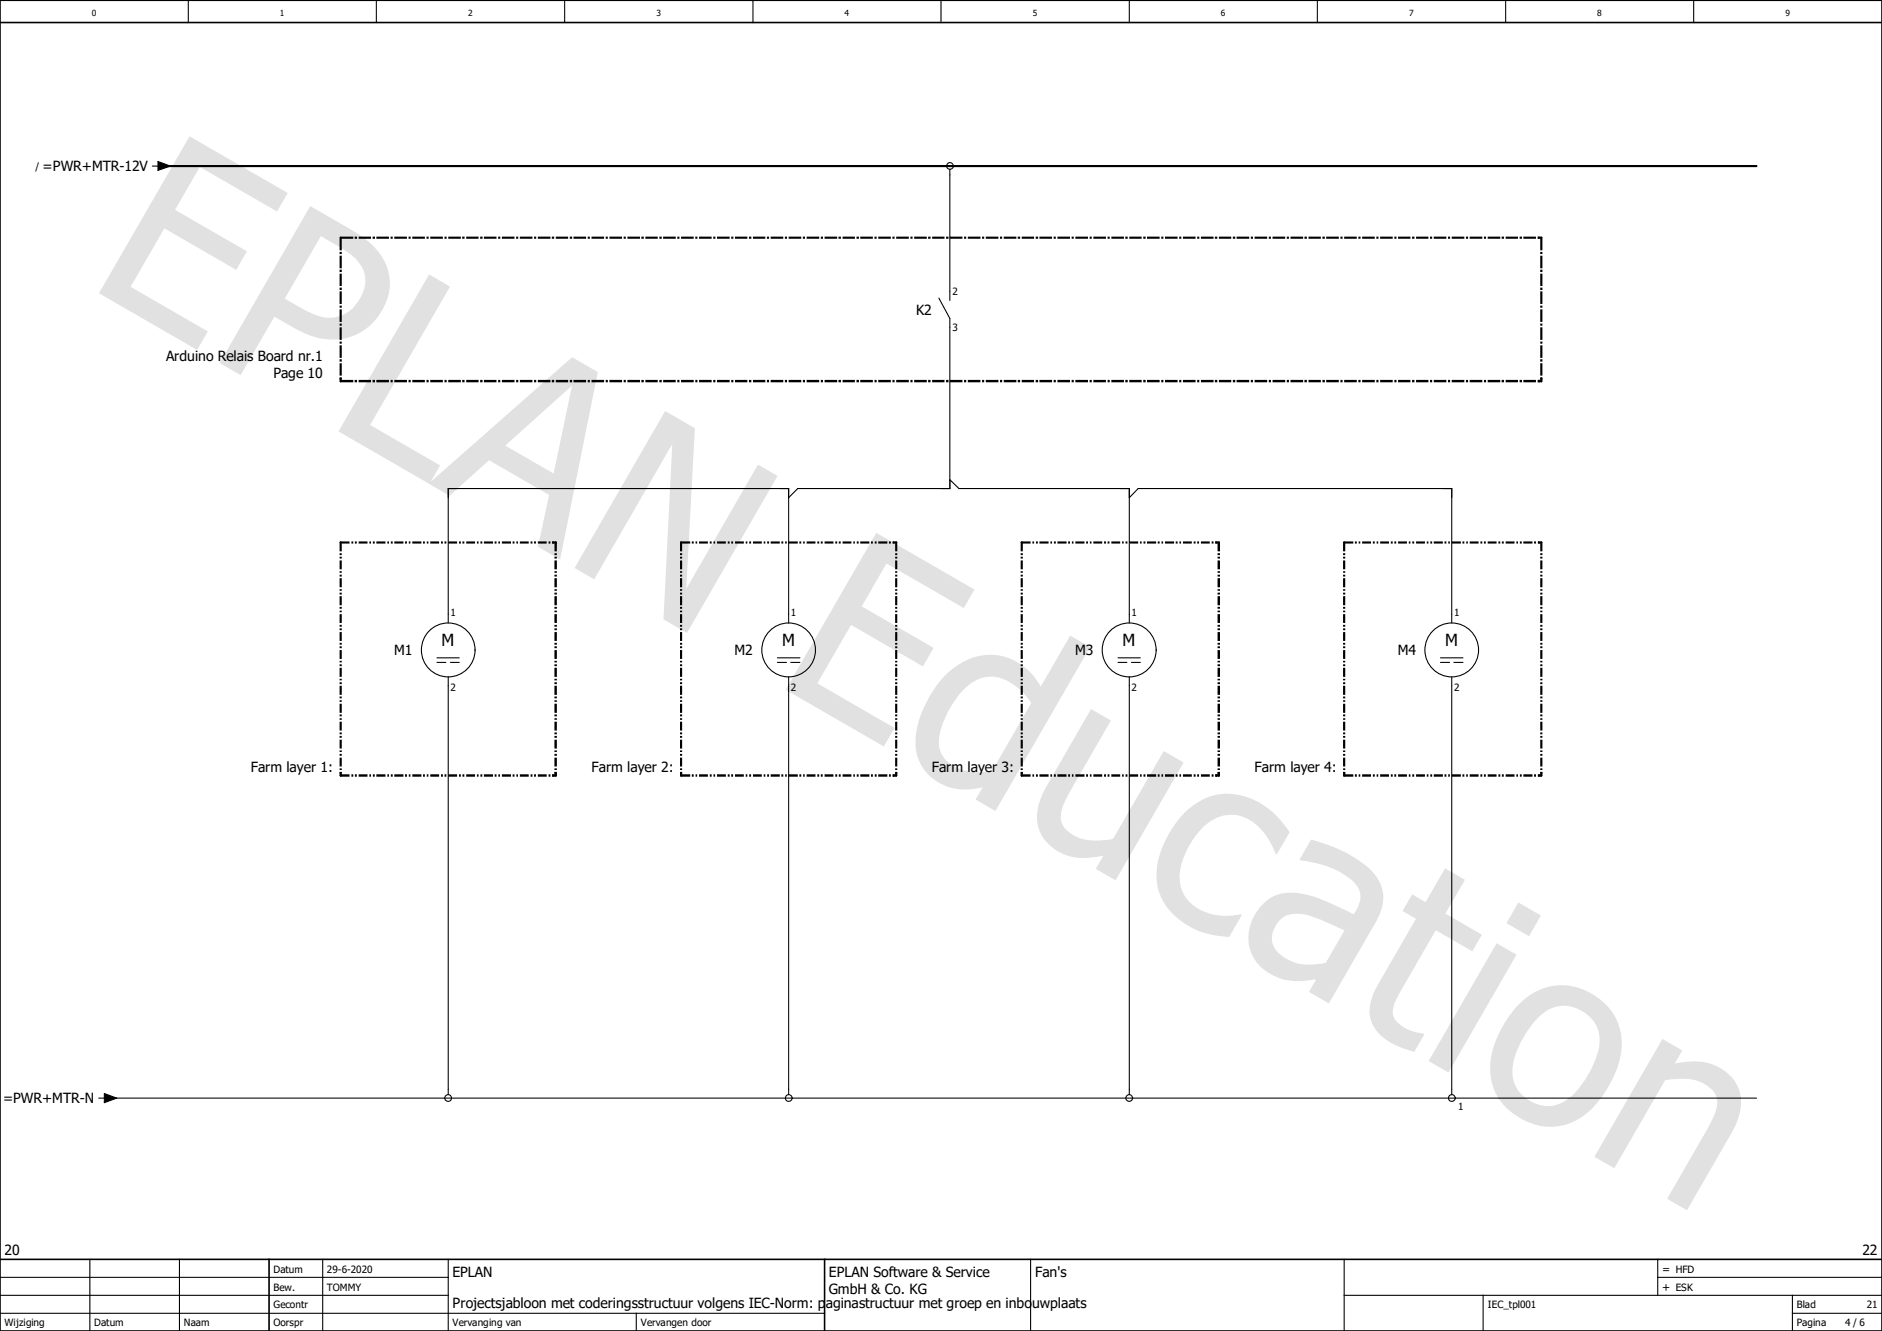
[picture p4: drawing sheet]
<svg xmlns="http://www.w3.org/2000/svg" width="297mm" height="210mm" viewBox="0 0 297 210" stroke-linecap="round" stroke-linejoin="round" font-family="sans-serif">
<path d="M210.1 -.1l-210.1 210.2M0 160.4l70.2 49.6M0 210v.1" fill="none" stroke="#fff" stroke-width=".16"/>
<g fill="none" stroke="#000" stroke-width=".17">
<path d="M29.7 0v3.6M59.4 0v3.6M89.1 0v3.6M118.8 0v3.6M148.5 0v3.6M178.2 0v3.6M207.9 0v3.6M237.6 0v3.6M267.3 0v3.6M14.2 198.7v11.3M28.3 198.7v11.3M50.9 198.7v11.3"/>
<path d="M70.7 198.7v11.3M162.6 198.7v11.3M212.1 198.7v11.3M261.6 198.7v5.7M0 207.2h130.1M0 204.4h70.7M0 201.5h70.7M100.4 207.2v2.8M212.1 204.4h84.9M234.1 204.4v5.6M261.6 201.5h35.4M282.9 207.2h14.1"/>
<path d="M282.9 204.4v5.6"/>
</g>
<path d="M0 3.6h297M0 0h297v210h-297zM0 198.7h297M42.5 198.7v11.3M130.1 198.7v11.3" fill="none" stroke="#000" stroke-width=".25"/>
<path d="M29.9 21.5l15.5 9-1.7 2.9-12.2-7.1-3.9 6.8 11.4 6.6-1.7 2.9-11.4-6.6-5.3 9.3 12.2 7-1.7 2.9-15.5-8.9zM49 32.5l6.2 3.6a12.1 12.1 0 0 1 5.8 5.9 8.4 8.4 0 0 1-2.2 8.9 9.4 9.4 0 0 1-11.2 1.4l-4.3-2.3-5.3 9.2-3.3-1.9zM50.6 37.3l-5.7 9.8 2.3 1.3a8.8 8.8 0 0 0 5.6 1.7 6.1 6.1 0 0 0 4.7-6.9 7.2 7.2 0 0 0-3.6-4.1zM67.7 43.3l3.3 1.9-12.6 21.9 11.1 6.3-1.7 3-14.4-8.3zM67.6 76.3l22.7-19.9 4 2.3-5.9 29.6-3.5-2 1.8-8.2-9.5-5.5-6.2 5.6zM79.7 70.3l7.7 4.4 2.9-13.9zM105 64.9l4.7 2.7-1.4 25.3 11.3-19.6 3.1 1.8-14.3 24.8-3.7-2.2 1.4-27.6-12.3 21.3-3.1-1.8zM138.3 84.1l15.5 8.9-1.7 2.9-12.2-7-3.9 6.8 11.3 6.5-1.6 2.9-11.4-6.5-5.3 9.2 12.2 7.1-1.7 2.9-15.5-9zM149.4 106.4a9.3 9.3 0 0 1 9.9-2.5 9.8 9.8 0 0 1 5 4.4l4.6-8 3.1 1.8-14.9 25.9-3.1-1.8 1.1-1.9a8.7 8.7 0 0 1-9.1-2.7 8.4 8.4 0 0 1-1-8 18.7 18.7 0 0 1 4.4-7.2zM152.1 108.8a14 14 0 0 0-3.9 8.4 4.8 4.8 0 0 0 4.1 4.4 10.4 10.4 0 0 0 4.3 0l6.2-10.7a9.3 9.3 0 0 0-5.7-4.1 5.9 5.9 0 0 0-5 2zM172.2 111.9l3.1 1.8-6.4 11.1a8.6 8.6 0 0 0-1.5 4.4 4 4 0 0 0 3 3 10.8 10.8 0 0 0 5.2 .2l8.1-13.9 3.1 1.8-10.7 18.6-3.2-1.8 1.2-2.1a9.5 9.5 0 0 1-7.1-.7 6.3 6.3 0 0 1-2.9-8l1.1-2.4zM186.7 128.5a9.4 9.4 0 0 1 12.7-1.5 14.8 14.8 0 0 1 4.1 4.3l-2 3.5-.2-.1a9.9 9.9 0 0 0-4.8-5.7 6.1 6.1 0 0 0-7.2 2.1 12 12 0 0 0-3.1 7.5 6.1 6.1 0 0 0 5.1 5.7 10.3 10.3 0 0 0 4.5 0l.2 .1-2 3.5a12.3 12.3 0 0 1-10.6-6 10 10 0 0 1 .4-9.1l1.6-2.7zM201.9 145.2a3.6 3.6 0 0 0-.3 5 7.5 7.5 0 0 0 7.1 1.8l.5-.1 3-5.1-2.4-1.1a10.6 10.6 0 0 0-6-1.5 3.1 3.1 0 0 0-1.9 1zM206.9 132.5a20.8 20.8 0 0 1 9.9 5.3 6 6 0 0 1 .6 7.3l-7.7 13.2-3.1-1.8 1.1-2a10 10 0 0 1-7.9-1.2 6.7 6.7 0 0 1-1.1-9.9 6.4 6.4 0 0 1 7-2.3 36.2 36.2 0 0 1 7.9 3.2 4.3 4.3 0 0 0 .9-3.8 7.3 7.3 0 0 0-3.8-3.3 22.3 22.3 0 0 0-5.6-1.5zM222.9 141.1l2.1 1.2 3.1-5.3 3.1 1.8-3.1 5.4 5.8 3.3-1.5 2.6-5.8-3.3-5.1 8.9a10.4 10.4 0 0 0-1.7 3.8 2.96 2.96 0 0 0 2 2.7 7.7 7.7 0 0 0 2.8 .9l.2 .1-1.6 2.8-1.2-.4a9.5 9.5 0 0 1-5.2-3.6 5.6 5.6 0 0 1-.1-5.2l.8-1.5 6-10.3-2.2-1.3zM236.2 148.8l3.1 1.8-10.7 18.6-3.1-1.8zM239.6 142.4l3.6 2.1-1.9 3.2-3.6-2zM239.5 158.6a9.2 9.2 0 0 1 13.2-.7 9.2 9.2 0 0 1 2.5 10.8 15.8 15.8 0 0 1-6.3 8 9 9 0 0 1-9.8-.8 9 9 0 0 1-3.4-10.6 18.1 18.1 0 0 1 3.8-6.7zM242.6 160.7a15.1 15.1 0 0 0-3.9 7.7 5.6 5.6 0 0 0 3.4 5.6 5.6 5.6 0 0 0 6.4-1.5 15.5 15.5 0 0 0 3.9-7.7 5.6 5.6 0 0 0-6.9-5.9 6.3 6.3 0 0 0-2.9 1.8zM262.4 163.9l3.1 1.9-1.2 2a9.5 9.5 0 0 1 7.8 1.1 6.2 6.2 0 0 1 2.2 7.5l-1.1 2.5-7 12.1-3.1-1.9 6.1-10.5a11.7 11.7 0 0 0 1.8-4.5 3.6 3.6 0 0 0-2.5-3.3 9.8 9.8 0 0 0-5.7-.3l-8 13.8-3.2-1.8z" fill="#e1e1e1"/>
<g fill="none" stroke="#000" stroke-width=".17">
<path d="M24 26.2h.9M24.9 25.5l2 .7-2 .7zM149.9 26.7v20.7M148.2 47l1.7 3.2v26.9h-24l-1.4 1.4M149.9 75.7l1.4 1.4h26.9v21.2M178.2 78.5l1.4-1.4h49.5v21.2M70.7 98.3v-21.2h53.8v21.2M69 103.8h3.5M69 104.5h1.4M70.7 106.8v65.9M71.1 104.5h1.4M122.7 103.8h3.5"/>
<path d="M122.7 104.5h1.4M124.5 106.8v65.9M124.8 104.5h1.4M176.4 103.8h3.6M176.4 104.5h1.4M178.2 106.8v65.9M178.6 104.5h1.4M227.3 103.8h3.6M227.3 104.5h1.5M229.1 106.8v65.9M229.4 104.5h1.5M15.6 173.3h.9"/>
<path d="M16.5 172.6l1.9 .7-1.9 .7zM17 173.3h260.2"/>
<circle cx="149.9" cy="26.2" r=".53"/>
<circle cx="70.7" cy="102.6" r="4.2"/>
<circle cx="124.5" cy="102.6" r="4.2"/>
<circle cx="178.2" cy="102.6" r="4.3"/>
<circle cx="229.1" cy="102.6" r="4.2"/>
<circle cx="70.7" cy="173.3" r=".53"/>
<circle cx="124.5" cy="173.3" r=".54"/>
<circle cx="178.2" cy="173.3" r=".53"/>
<circle cx="229.1" cy="173.3" r=".54"/>
</g>
<path d="M25.5 26.2h251.7" fill="none" stroke="#000" stroke-width=".34"/>
<g fill="#000">
<path d="M24.9 25.5l2 .7-2 .7zM242.7 37.3h.5l.2 .2-.2 .2h-.5zM53.6 59.6h.3v.5l-.1 .2-.2-.2zM243.1 59.6h.3v.5l-.2 .2-.1-.2zM242.7 59.9l.7 .1v.3h-.7zM87.2 85.4h.5l.2 .2-.2 .2h-.5zM140.9 85.4h.5l.2 .2-.2 .2h-.5zM191.8 85.4h.6l.1 .2-.1 .2h-.6zM242.7 85.4h.5l.2 .2-.2 .2h-.5zM53.6 121.8h.3v.5l-.1 .3-.2-.3zM87.2 122.2h.6v.3l-.6 .1zM87.5 121.8h.4v.5l-.2 .3-.2-.3z"/>
<path d="M107.3 121.8h.4v.5l-.2 .3-.2-.3zM140.9 122.2h.7v.3l-.7 .1zM141.3 121.8h.3v.5l-.2 .3-.1-.3zM161.1 121.8h.3v.5l-.2 .3-.1-.3zM191.8 122.2h.7v.3l-.7 .1zM192.2 121.8h.3v.5l-.1 .3-.2-.3zM212 121.8h.3v.5l-.2 .3-.1-.3zM242.7 122.2h.7v.3l-.7 .1zM243.1 121.8h.3v.5l-.2 .3-.1-.3zM16.5 172.6l1.9 .7-1.9 .7z"/>
<path d="M53.6 37.4v2.1h.3v-2l-.1-.2zM53.6 39.8v.3h.3v-.3zM53.6 40.3v2h.3v-2zM53.6 42.5v.4h.3v-.4zM53.6 43.2v1.9h.3v-1.9zM53.6 45.4v.4h.3v-.4zM53.6 46v2h.3v-2zM53.6 48.2v.4h.3v-.4zM53.6 48.8v2h.3v-2zM53.6 51.1v.3h.3v-.3zM53.6 51.6v2h.3v-2zM53.6 53.9v.3h.3v-.3zM53.6 54.5v2h.3v-2zM53.6 56.7v.4h.3v-.4zM53.6 57.3v2h.3v-2zM53.6 59.5v.4h.3v-.4z"/>
<path d="M53.6 37.4v.1l.2 .2h2v-.4zM56 37.3v.4h.3v-.4zM56.6 37.3v.4h1.9v-.4zM58.8 37.3v.4h.4v-.4zM59.4 37.3v.4h2v-.4zM61.6 37.3v.4h.4v-.4zM62.2 37.3v.4h2v-.4zM64.5 37.3v.4h.3v-.4zM65.1 37.3v.4h2v-.4zM67.3 37.3v.4h.3v-.4zM67.9 37.3v.4h2v-.4zM70.1 37.3v.4h.4v-.4zM70.7 37.3v.4h2v-.4zM72.9 37.3v.4h.4v-.4zM73.6 37.3v.4h1.9v-.4zM75.8 37.3v.4h.4v-.4zM76.4 37.3v.4h2v-.4zM78.6 37.3v.4h.4v-.4zM79.2 37.3v.4h2v-.4zM81.4 37.3v.4h.4v-.4zM82 37.3v.4h2v-.4zM84.3 37.3v.4h.3v-.4zM84.9 37.3v.4h2v-.4zM87.1 37.3v.4h.4v-.4zM87.7 37.3v.4h2v-.4zM89.9 37.3v.4h.4v-.4zM90.5 37.3v.4h2v-.4zM92.8 37.3v.4h.3v-.4zM93.3 37.3v.4h2v-.4zM95.6 37.3v.4h.3v-.4zM96.2 37.3v.4h2v-.4zM98.4 37.3v.4h.4v-.4zM99 37.3v.4h2v-.4zM101.2 37.3v.4h.4v-.4zM101.9 37.3v.4h1.9v-.4zM104.1 37.3v.4h.3v-.4zM104.6 37.3v.4h2v-.4zM106.9 37.3v.4h.3v-.4zM107.5 37.3v.4h2v-.4zM109.7 37.3v.4h.4v-.4zM110.3 37.3v.4h2v-.4zM112.6 37.3v.4h.3v-.4zM113.2 37.3v.4h1.9v-.4zM115.4 37.3v.4h.3v-.4zM116 37.3v.4h1.9v-.4zM118.2 37.3v.4h.4v-.4zM118.8 37.3v.4h2v-.4zM121 37.3v.4h.4v-.4zM121.6 37.3v.4h2v-.4zM123.9 37.3v.4h.3v-.4zM124.5 37.3v.4h1.9v-.4zM126.7 37.3v.4h.3v-.4zM127.3 37.3v.4h2v-.4zM129.5 37.3v.4h.4v-.4zM130.1 37.3v.4h2v-.4zM132.3 37.3v.4h.4v-.4zM133 37.3v.4h1.9v-.4zM135.2 37.3v.4h.4v-.4zM135.8 37.3v.4h2v-.4zM138 37.3v.4h.3v-.4zM138.6 37.3v.4h2v-.4zM140.8 37.3v.4h.4v-.4zM141.4 37.3v.4h2v-.4zM143.7 37.3v.4h.3v-.4zM144.3 37.3v.4h2v-.4zM146.5 37.3v.4h.4v-.4zM147.1 37.3v.4h2v-.4zM149.3 37.3v.4h.4v-.4zM149.9 37.3v.4h2v-.4zM152.1 37.3v.4h.4v-.4zM152.7 37.3v.4h2v-.4zM155 37.3v.4h.3v-.4zM155.6 37.3v.4h2v-.4zM157.8 37.3v.4h.4v-.4zM158.4 37.3v.4h2v-.4zM160.6 37.3v.4h.4v-.4zM161.2 37.3v.4h2v-.4zM163.4 37.3v.4h.4v-.4zM164 37.3v.4h2v-.4zM166.3 37.3v.4h.3v-.4zM166.9 37.3v.4h2v-.4zM169.1 37.3v.4h.4v-.4zM169.7 37.3v.4h2v-.4zM172 37.3v.4h.3v-.4zM172.6 37.3v.4h1.9v-.4zM174.8 37.3v.4h.3v-.4zM175.4 37.3v.4h2v-.4zM177.6 37.3v.4h.4v-.4zM178.2 37.3v.4h2v-.4zM180.4 37.3v.4h.4v-.4zM181 37.3v.4h2v-.4zM183.3 37.3v.4h.3v-.4zM183.9 37.3v.4h1.9v-.4zM186.1 37.3v.4h.3v-.4zM186.7 37.3v.4h2v-.4zM188.9 37.3v.4h.4v-.4zM189.5 37.3v.4h2v-.4zM191.7 37.3v.4h.4v-.4zM192.4 37.3v.4h1.9v-.4zM194.6 37.3v.4h.3v-.4zM195.2 37.3v.4h1.9v-.4zM197.4 37.3v.4h.3v-.4zM198 37.3v.4h2v-.4zM200.2 37.3v.4h.4v-.4zM200.8 37.3v.4h2v-.4zM203.1 37.3v.4h.3v-.4zM203.7 37.3v.4h2v-.4zM205.9 37.3v.4h.3v-.4zM206.5 37.3v.4h1.9v-.4zM208.7 37.3v.4h.4v-.4zM209.3 37.3v.4h2v-.4zM211.5 37.3v.4h.4v-.4zM212.1 37.3v.4h2v-.4zM214.4 37.3v.4h.3v-.4zM215 37.3v.4h2v-.4zM217.2 37.3v.4h.4v-.4zM217.8 37.3v.4h2v-.4zM220 37.3v.4h.4v-.4zM220.6 37.3v.4h2v-.4zM222.8 37.3v.4h.4v-.4zM223.5 37.3v.4h1.9v-.4zM225.7 37.3v.4h.3v-.4zM226.3 37.3v.4h2v-.4zM228.5 37.3v.4h.4v-.4zM229.1 37.3v.4h2v-.4zM231.4 37.3v.4h.3v-.4zM231.9 37.3v.4h2v-.4zM234.2 37.3v.4h.3v-.4zM234.8 37.3v.4h2v-.4zM237 37.3v.4h.4v-.4zM237.6 37.3v.4h2v-.4zM239.8 37.3v.4h.4v-.4zM240.4 37.3v.4h2v-.4zM242.7 37.3v.4h.3v-.4z"/>
<path d="M243.1 37.4v2.1h.3v-2l-.2-.2zM243.1 39.8v.3h.3v-.3zM243.1 40.3v2h.3v-2zM243.1 42.5v.4h.3v-.4zM243.1 43.2v1.9h.3v-1.9zM243.1 45.4v.4h.3v-.4zM243.1 46v2h.3v-2zM243.1 48.2v.4h.3v-.4zM243.1 48.8v2h.3v-2zM243.1 51.1v.3h.3v-.3zM243.1 51.6v2h.3v-2zM243.1 53.9v.3h.3v-.3zM243.1 54.5v2h.3v-2zM243.1 56.7v.4h.3v-.4zM243.1 57.3v2h.3v-2zM243.1 59.5v.4h.3v-.4z"/>
<path d="M53.6 60v.2l.2 .1h2v-.4zM56 59.9v.4h.3v-.4zM56.6 59.9v.4h1.9v-.4zM58.8 59.9v.4h.4v-.4zM59.4 59.9v.4h2v-.4zM61.6 59.9v.4h.4v-.4zM62.2 59.9v.4h2v-.4zM64.5 59.9v.4h.3v-.4zM65.1 59.9v.4h2v-.4zM67.3 59.9v.4h.3v-.4zM67.9 59.9v.4h2v-.4zM70.1 59.9v.4h.4v-.4zM70.7 59.9v.4h2v-.4zM72.9 59.9v.4h.4v-.4zM73.6 59.9v.4h1.9v-.4zM75.8 59.9v.4h.4v-.4zM76.4 59.9v.4h2v-.4zM78.6 59.9v.4h.4v-.4zM79.2 59.9v.4h2v-.4zM81.4 59.9v.4h.4v-.4zM82 59.9v.4h2v-.4zM84.3 59.9v.4h.3v-.4zM84.9 59.9v.4h2v-.4zM87.1 59.9v.4h.4v-.4zM87.7 59.9v.4h2v-.4zM89.9 59.9v.4h.4v-.4zM90.5 59.9v.4h2v-.4zM92.8 59.9v.4h.3v-.4zM93.3 59.9v.4h2v-.4zM95.6 59.9v.4h.3v-.4zM96.2 59.9v.4h2v-.4zM98.4 59.9v.4h.4v-.4zM99 59.9v.4h2v-.4zM101.2 59.9v.4h.4v-.4zM101.9 59.9v.4h1.9v-.4zM104.1 59.9v.4h.3v-.4zM104.6 59.9v.4h2v-.4zM106.9 59.9v.4h.3v-.4zM107.5 59.9v.4h2v-.4zM109.7 59.9v.4h.4v-.4zM110.3 59.9v.4h2v-.4zM112.6 59.9v.4h.3v-.4zM113.2 59.9v.4h1.9v-.4zM115.4 59.9v.4h.3v-.4zM116 59.9v.4h1.9v-.4zM118.2 59.9v.4h.4v-.4zM118.8 59.9v.4h2v-.4zM121 59.9v.4h.4v-.4zM121.6 59.9v.4h2v-.4zM123.9 59.9v.4h.3v-.4zM124.5 59.9v.4h1.9v-.4zM126.7 59.9v.4h.3v-.4zM127.3 59.9v.4h2v-.4zM129.5 59.9v.4h.4v-.4zM130.1 59.9v.4h2v-.4zM132.3 59.9v.4h.4v-.4zM133 59.9v.4h1.9v-.4zM135.2 59.9v.4h.4v-.4zM135.8 59.9v.4h2v-.4zM138 59.9v.4h.3v-.4zM138.6 59.9v.4h2v-.4zM140.8 59.9v.4h.4v-.4zM141.4 59.9v.4h2v-.4zM143.7 59.9v.4h.3v-.4zM144.3 59.9v.4h2v-.4zM146.5 59.9v.4h.4v-.4zM147.1 59.9v.4h2v-.4zM149.3 59.9v.4h.4v-.4zM149.9 59.9v.4h2v-.4zM152.1 59.9v.4h.4v-.4zM152.7 59.9v.4h2v-.4zM155 59.9v.4h.3v-.4zM155.6 59.9v.4h2v-.4zM157.8 59.9v.4h.4v-.4zM158.4 59.9v.4h2v-.4zM160.6 59.9v.4h.4v-.4zM161.2 59.9v.4h2v-.4zM163.4 59.9v.4h.4v-.4zM164 59.9v.4h2v-.4zM166.3 59.9v.4h.3v-.4zM166.9 59.9v.4h2v-.4zM169.1 59.9v.4h.4v-.4zM169.7 59.9v.4h2v-.4zM172 59.9v.4h.3v-.4zM172.6 59.9v.4h1.9v-.4zM174.8 59.9v.4h.3v-.4zM175.4 59.9v.4h2v-.4zM177.6 59.9v.4h.4v-.4zM178.2 59.9v.4h2v-.4zM180.4 59.9v.4h.4v-.4zM181 59.9v.4h2v-.4zM183.3 59.9v.4h.3v-.4zM183.9 59.9v.4h1.9v-.4zM186.1 59.9v.4h.3v-.4zM186.7 59.9v.4h2v-.4zM188.9 59.9v.4h.4v-.4zM189.5 59.9v.4h2v-.4zM191.7 59.9v.4h.4v-.4zM192.4 59.9v.4h1.9v-.4zM194.6 59.9v.4h.3v-.4zM195.2 59.9v.4h1.9v-.4zM197.4 59.9v.4h.3v-.4zM198 59.9v.4h2v-.4zM200.2 59.9v.4h.4v-.4zM200.8 59.9v.4h2v-.4zM203.1 59.9v.4h.3v-.4zM203.7 59.9v.4h2v-.4zM205.9 59.9v.4h.3v-.4zM206.5 59.9v.4h1.9v-.4zM208.7 59.9v.4h.4v-.4zM209.3 59.9v.4h2v-.4zM211.5 59.9v.4h.4v-.4zM212.1 59.9v.4h2v-.4zM214.4 59.9v.4h.3v-.4zM215 59.9v.4h2v-.4zM217.2 59.9v.4h.4v-.4zM217.8 59.9v.4h2v-.4zM220 59.9v.4h.4v-.4zM220.6 59.9v.4h2v-.4zM222.8 59.9v.4h.4v-.4zM223.5 59.9v.4h1.9v-.4zM225.7 59.9v.4h.3v-.4zM226.3 59.9v.4h2v-.4zM228.5 59.9v.4h.4v-.4zM229.1 59.9v.4h2v-.4zM231.4 59.9v.4h.3v-.4zM231.9 59.9v.4h2v-.4zM234.2 59.9v.4h.3v-.4zM234.8 59.9v.4h2v-.4zM237 59.9v.4h.4v-.4zM237.6 59.9v.4h2v-.4zM239.8 59.9v.4h.4v-.4zM240.4 59.9v.4h2v-.4zM242.7 59.9v.4h.3v-.4z"/>
<path d="M53.6 85.5v1.5h.3v-1.4v-.1zM53.6 87.3v.3h.3v-.3zM53.6 87.8v.3h.3v-.3zM53.6 88.4v1.4h.3v-1.4zM53.6 90.1v.3h.3v-.3zM53.6 90.7v.3h.3v-.3zM53.6 91.2v1.5h.3v-1.5zM53.6 93v.2h.3v-.2zM53.6 93.5v.3h.3v-.3zM53.6 94.1v1.4h.3v-1.4zM53.6 95.8v.3h.3v-.3zM53.6 96.4v.2h.3v-.2zM53.6 96.9v1.4h.3v-1.4zM53.6 98.6v.3h.3v-.3zM53.6 99.1v.3h.3v-.3zM53.6 99.7v1.4h.3v-1.4zM53.6 101.4v.3h.3v-.3zM53.6 102v.3h.3v-.3zM53.6 102.6v1.4h.3v-1.4zM53.6 104.3v.2h.3v-.2zM53.6 104.8v.3h.3v-.3zM53.6 105.4v1.4h.3v-1.4zM53.6 107.1v.3h.3v-.3zM53.6 107.7v.2h.3v-.2zM53.6 108.2v1.4h.3v-1.4zM53.6 109.9v.3h.3v-.3zM53.6 110.5v.2h.3v-.2zM53.6 111v1.5h.3v-1.5zM53.6 112.7v.3h.3v-.3zM53.6 113.3v.3h.3v-.3zM53.6 113.9v1.4h.3v-1.4zM53.6 115.6v.3h.3v-.3zM53.6 116.1v.3h.3v-.3zM53.6 116.7v1.4h.3v-1.4zM53.6 118.4v.3h.3v-.3zM53.6 119v.3h.3v-.3zM53.6 119.5v1.4h.3v-1.4zM53.6 121.2v.3h.3v-.3zM53.6 121.8v.3h.3v-.3z"/>
<path d="M53.6 85.5v.1l.2 .2h1.4v-.4zM55.5 85.4v.4h.3v-.4zM56 85.4v.4h.3v-.4zM56.6 85.4v.4h1.4v-.4zM58.3 85.4v.4h.2v-.4zM58.8 85.4v.4h.3v-.4zM59.4 85.4v.4h1.4v-.4zM61.1 85.4v.4h.3v-.4zM61.7 85.4v.4h.3v-.4zM62.2 85.4v.4h1.5v-.4zM63.9 85.4v.4h.3v-.4zM64.5 85.4v.4h.3v-.4zM65.1 85.4v.4h1.4v-.4zM66.8 85.4v.4h.3v-.4zM67.4 85.4v.4h.2v-.4zM67.9 85.4v.4h1.4v-.4zM69.6 85.4v.4h.3v-.4zM70.1 85.4v.4h.3v-.4zM70.7 85.4v.4h1.4v-.4zM72.4 85.4v.4h.3v-.4zM73 85.4v.4h.3v-.4zM73.6 85.4v.4h1.4v-.4zM75.3 85.4v.4h.2v-.4zM75.8 85.4v.4h.3v-.4zM76.4 85.4v.4h1.4v-.4zM78.1 85.4v.4h.3v-.4zM78.7 85.4v.4h.2v-.4zM79.2 85.4v.4h1.4v-.4zM80.9 85.4v.4h.3v-.4zM81.5 85.4v.4h.2v-.4zM82 85.4v.4h1.4v-.4zM83.7 85.4v.4h.3v-.4zM84.3 85.4v.4h.3v-.4zM84.9 85.4v.4h1.4v-.4zM86.6 85.4v.4h.3v-.4zM87.1 85.4v.4h.3v-.4z"/>
<path d="M87.6 85.5l-.1 1.5h.4v-1.4l-.1-.1zM87.5 87.3v.3h.4v-.3zM87.5 87.8v.3h.4v-.3zM87.5 88.4v1.4h.4v-1.4zM87.5 90.1v.3h.4v-.3zM87.5 90.7v.3h.4v-.3zM87.5 91.2v1.5h.4v-1.5zM87.5 93v.2h.4v-.2zM87.5 93.5v.3h.4v-.3zM87.5 94.1v1.4h.4v-1.4zM87.5 95.8v.3h.4v-.3zM87.5 96.4v.2h.4v-.2zM87.5 96.9v1.4h.4v-1.4zM87.5 98.6v.3h.4v-.3zM87.5 99.1v.3h.4v-.3zM87.5 99.7v1.4h.4v-1.4zM87.5 101.4v.3h.4v-.3zM87.5 102v.3h.4v-.3zM87.5 102.6v1.4h.4v-1.4zM87.5 104.3v.2h.4v-.2zM87.5 104.8v.3h.4v-.3zM87.5 105.4v1.4h.4v-1.4zM87.5 107.1v.3h.4v-.3zM87.5 107.7v.2h.4v-.2zM87.5 108.2v1.4h.4v-1.4zM87.5 109.9v.3h.4v-.3zM87.5 110.5v.2h.4v-.2zM87.5 111v1.5h.4v-1.5zM87.5 112.7v.3h.4v-.3zM87.5 113.3v.3h.4v-.3zM87.5 113.9v1.4h.4v-1.4zM87.5 115.6v.3h.4v-.3zM87.5 116.1v.3h.4v-.3zM87.5 116.7v1.4h.4v-1.4zM87.5 118.4v.3h.4v-.3zM87.5 119v.3h.4v-.3zM87.5 119.5v1.4h.4v-1.4zM87.5 121.2v.3h.4v-.3zM87.5 121.8v.3h.4v-.3z"/>
<path d="M107.4 85.5l-.1 1.5h.4v-1.4l-.1-.1zM107.3 87.3v.3h.4v-.3zM107.3 87.8v.3h.4v-.3zM107.3 88.4v1.4h.4v-1.4zM107.3 90.1v.3h.4v-.3zM107.3 90.7v.3h.4v-.3zM107.3 91.2v1.5h.4v-1.5zM107.3 93v.2h.4v-.2zM107.3 93.5v.3h.4v-.3zM107.3 94.1v1.4h.4v-1.4zM107.3 95.8v.3h.4v-.3zM107.3 96.4v.2h.4v-.2zM107.3 96.9v1.4h.4v-1.4zM107.3 98.6v.3h.4v-.3zM107.3 99.1v.3h.4v-.3zM107.3 99.7v1.4h.4v-1.4zM107.3 101.4v.3h.4v-.3zM107.3 102v.3h.4v-.3zM107.3 102.6v1.4h.4v-1.4zM107.3 104.3v.2h.4v-.2zM107.3 104.8v.3h.4v-.3zM107.3 105.4v1.4h.4v-1.4zM107.3 107.1v.3h.4v-.3zM107.3 107.7v.2h.4v-.2zM107.3 108.2v1.4h.4v-1.4zM107.3 109.9v.3h.4v-.3zM107.3 110.5v.2h.4v-.2zM107.3 111v1.5h.4v-1.5zM107.3 112.7v.3h.4v-.3zM107.3 113.3v.3h.4v-.3zM107.3 113.9v1.4h.4v-1.4zM107.3 115.6v.3h.4v-.3zM107.3 116.1v.3h.4v-.3zM107.3 116.7v1.4h.4v-1.4zM107.3 118.4v.3h.4v-.3zM107.3 119v.3h.4v-.3zM107.3 119.5v1.4h.4v-1.4zM107.3 121.2v.3h.4v-.3zM107.3 121.8v.3h.4v-.3z"/>
<path d="M107.4 85.5l-.1 .1 .2 .2h1.4v-.4zM109.2 85.4v.4h.3v-.4zM109.8 85.4v.4h.2v-.4zM110.3 85.4v.4h1.4v-.4zM112 85.4v.4h.3v-.4zM112.6 85.4v.4h.3v-.4zM113.2 85.4v.4h1.4v-.4zM114.9 85.4v.4h.2v-.4zM115.4 85.4v.4h.3v-.4zM116 85.4v.4h1.4v-.4zM117.7 85.4v.4h.2v-.4zM118.2 85.4v.4h.3v-.4zM118.8 85.4v.4h1.4v-.4zM120.5 85.4v.4h.3v-.4zM121.1 85.4v.4h.3v-.4zM121.6 85.4v.4h1.5v-.4zM123.3 85.4v.4h.3v-.4zM123.9 85.4v.4h.3v-.4zM124.5 85.4v.4h1.4v-.4zM126.2 85.4v.4h.2v-.4zM126.7 85.4v.4h.3v-.4zM127.3 85.4v.4h1.4v-.4zM129 85.4v.4h.3v-.4zM129.5 85.4v.4h.3v-.4zM130.1 85.4v.4h1.4v-.4zM131.8 85.4v.4h.3v-.4zM132.4 85.4v.4h.3v-.4zM133 85.4v.4h1.4v-.4zM134.7 85.4v.4h.2v-.4zM135.2 85.4v.4h.3v-.4zM135.8 85.4v.4h1.4v-.4zM137.5 85.4v.4h.3v-.4zM138 85.4v.4h.3v-.4zM138.6 85.4v.4h1.4v-.4zM140.3 85.4v.4h.3v-.4zM140.9 85.4v.4h.2v-.4z"/>
<path d="M141.3 85.5v1.5h.3v-1.4v-.1zM141.3 87.3v.3h.3v-.3zM141.3 87.8v.3h.3v-.3zM141.3 88.4v1.4h.3v-1.4zM141.3 90.1v.3h.3v-.3zM141.3 90.7v.3h.3v-.3zM141.3 91.2v1.5h.3v-1.5zM141.3 93v.2h.3v-.2zM141.3 93.5v.3h.3v-.3zM141.3 94.1v1.4h.3v-1.4zM141.3 95.8v.3h.3v-.3zM141.3 96.4v.2h.3v-.2zM141.3 96.9v1.4h.3v-1.4zM141.3 98.6v.3h.3v-.3zM141.3 99.1v.3h.3v-.3zM141.3 99.7v1.4h.3v-1.4zM141.3 101.4v.3h.3v-.3zM141.3 102v.3h.3v-.3zM141.3 102.6v1.4h.3v-1.4zM141.3 104.3v.2h.3v-.2zM141.3 104.8v.3h.3v-.3zM141.3 105.4v1.4h.3v-1.4zM141.3 107.1v.3h.3v-.3zM141.3 107.7v.2h.3v-.2zM141.3 108.2v1.4h.3v-1.4zM141.3 109.9v.3h.3v-.3zM141.3 110.5v.2h.3v-.2zM141.3 111v1.5h.3v-1.5zM141.3 112.7v.3h.3v-.3zM141.3 113.3v.3h.3v-.3zM141.3 113.9v1.4h.3v-1.4zM141.3 115.6v.3h.3v-.3zM141.3 116.1v.3h.3v-.3zM141.3 116.7v1.4h.3v-1.4zM141.3 118.4v.3h.3v-.3zM141.3 119v.3h.3v-.3zM141.3 119.5v1.4h.3v-1.4zM141.3 121.2v.3h.3v-.3zM141.3 121.8v.3h.3v-.3z"/>
<path d="M161.1 85.5v1.5h.3v-1.4v-.1zM161.1 87.3v.3h.3v-.3zM161.1 87.8v.3h.3v-.3zM161.1 88.4v1.4h.3v-1.4zM161.1 90.1v.3h.3v-.3zM161.1 90.7v.3h.3v-.3zM161.1 91.2v1.5h.3v-1.5zM161.1 93v.2h.3v-.2zM161.1 93.5v.3h.3v-.3zM161.1 94.1v1.4h.3v-1.4zM161.1 95.8v.3h.3v-.3zM161.1 96.4v.2h.3v-.2zM161.1 96.9v1.4h.3v-1.4zM161.1 98.6v.3h.3v-.3zM161.1 99.1v.3h.3v-.3zM161.1 99.7v1.4h.3v-1.4zM161.1 101.4v.3h.3v-.3zM161.1 102v.3h.3v-.3zM161.1 102.6v1.4h.3v-1.4zM161.1 104.3v.2h.3v-.2zM161.1 104.8v.3h.3v-.3zM161.1 105.4v1.4h.3v-1.4zM161.1 107.1v.3h.3v-.3zM161.1 107.7v.2h.3v-.2zM161.1 108.2v1.4h.3v-1.4zM161.1 109.9v.3h.3v-.3zM161.1 110.5v.2h.3v-.2zM161.1 111v1.5h.3v-1.5zM161.1 112.7v.3h.3v-.3zM161.1 113.3v.3h.3v-.3zM161.1 113.9v1.4h.3v-1.4zM161.1 115.6v.3h.3v-.3zM161.1 116.1v.3h.3v-.3zM161.1 116.7v1.4h.3v-1.4zM161.1 118.4v.3h.3v-.3zM161.1 119v.3h.3v-.3zM161.1 119.5v1.4h.3v-1.4zM161.1 121.2v.3h.3v-.3zM161.1 121.8v.3h.3v-.3z"/>
<path d="M161.1 85.5v.2l.1 .1h1.4v-.4zM162.9 85.4v.4h.3v-.4zM163.5 85.4v.4h.3v-.4zM164 85.4v.4h1.5v-.4zM165.8 85.4v.4h.2v-.4zM166.3 85.4v.4h.3v-.4zM166.9 85.4v.4h1.4v-.4zM168.6 85.4v.4h.3v-.4zM169.2 85.4v.4h.2v-.4zM169.7 85.4v.4h1.5v-.4zM171.4 85.4v.4h.3v-.4zM172 85.4v.4h.3v-.4zM172.6 85.4v.4h1.3v-.4zM174.2 85.4v.4h.3v-.4zM174.8 85.4v.4h.3v-.4zM175.4 85.4v.4h1.4v-.4zM177.1 85.4v.4h.2v-.4zM177.6 85.4v.4h.3v-.4zM178.2 85.4v.4h1.4v-.4zM179.9 85.4v.4h.3v-.4zM180.5 85.4v.4h.3v-.4zM181 85.4v.4h1.5v-.4zM182.7 85.4v.4h.3v-.4zM183.3 85.4v.4h.3v-.4zM183.9 85.4v.4h1.4v-.4zM185.5 85.4v.4h.3v-.4zM186.1 85.4v.4h.3v-.4zM186.7 85.4v.4h1.4v-.4zM188.4 85.4v.4h.3v-.4zM188.9 85.4v.4h.3v-.4zM189.5 85.4v.4h1.4v-.4zM191.2 85.4v.4h.3v-.4zM191.8 85.4v.4h.3v-.4z"/>
<path d="M192.2 85.5v1.5h.3v-1.4v-.1zM192.2 87.3v.3h.3v-.3zM192.2 87.8v.3h.3v-.3zM192.2 88.4v1.4h.3v-1.4zM192.2 90.1v.3h.3v-.3zM192.2 90.7v.3h.3v-.3zM192.2 91.2v1.5h.3v-1.5zM192.2 93v.2h.3v-.2zM192.2 93.5v.3h.3v-.3zM192.2 94.1v1.4h.3v-1.4zM192.2 95.8v.3h.3v-.3zM192.2 96.4v.2h.3v-.2zM192.2 96.9v1.4h.3v-1.4zM192.2 98.6v.3h.3v-.3zM192.2 99.1v.3h.3v-.3zM192.2 99.7v1.4h.3v-1.4zM192.2 101.4v.3h.3v-.3zM192.2 102v.3h.3v-.3zM192.2 102.6v1.4h.3v-1.4zM192.2 104.3v.2h.3v-.2zM192.2 104.8v.3h.3v-.3zM192.2 105.4v1.4h.3v-1.4zM192.2 107.1v.3h.3v-.3zM192.2 107.7v.2h.3v-.2zM192.2 108.2v1.4h.3v-1.4zM192.2 109.9v.3h.3v-.3zM192.2 110.5v.2h.3v-.2zM192.2 111v1.5h.3v-1.5zM192.2 112.7v.3h.3v-.3zM192.2 113.3v.3h.3v-.3zM192.2 113.9v1.4h.3v-1.4zM192.2 115.6v.3h.3v-.3zM192.2 116.1v.3h.3v-.3zM192.2 116.7v1.4h.3v-1.4zM192.2 118.4v.3h.3v-.3zM192.2 119v.3h.3v-.3zM192.2 119.5v1.4h.3v-1.4zM192.2 121.2v.3h.3v-.3zM192.2 121.8v.3h.3v-.3z"/>
<path d="M212 85.5v1.5h.3v-1.4v-.1zM212 87.3v.3h.3v-.3zM212 87.8v.3h.3v-.3zM212 88.4v1.4h.3v-1.4zM212 90.1v.3h.3v-.3zM212 90.7v.3h.3v-.3zM212 91.2v1.5h.3v-1.5zM212 93v.2h.3v-.2zM212 93.5v.3h.3v-.3zM212 94.1v1.4h.3v-1.4zM212 95.8v.3h.3v-.3zM212 96.4v.2h.3v-.2zM212 96.9v1.4h.3v-1.4zM212 98.6v.3h.3v-.3zM212 99.1v.3h.3v-.3zM212 99.7v1.4h.3v-1.4zM212 101.4v.3h.3v-.3zM212 102v.3h.3v-.3zM212 102.6v1.4h.3v-1.4zM212 104.3v.2h.3v-.2zM212 104.8v.3h.3v-.3zM212 105.4v1.4h.3v-1.4zM212 107.1v.3h.3v-.3zM212 107.7v.2h.3v-.2zM212 108.2v1.4h.3v-1.4zM212 109.9v.3h.3v-.3zM212 110.5v.2h.3v-.2zM212 111v1.5h.3v-1.5zM212 112.7v.3h.3v-.3zM212 113.3v.3h.3v-.3zM212 113.9v1.4h.3v-1.4zM212 115.6v.3h.3v-.3zM212 116.1v.3h.3v-.3zM212 116.7v1.4h.3v-1.4zM212 118.4v.3h.3v-.3zM212 119v.3h.3v-.3zM212 119.5v1.4h.3v-1.4zM212 121.2v.3h.3v-.3zM212 121.8v.3h.3v-.3z"/>
<path d="M212 85.5v.1l.1 .2h1.5v-.4zM213.8 85.4v.4h.3v-.4zM214.4 85.4v.4h.3v-.4zM215 85.4v.4h1.4v-.4zM216.7 85.4v.4h.3v-.4zM217.3 85.4v.4h.2v-.4zM217.8 85.4v.4h1.4v-.4zM219.5 85.4v.4h.3v-.4zM220 85.4v.4h.3v-.4zM220.6 85.4v.4h1.4v-.4zM222.3 85.4v.4h.3v-.4zM222.9 85.4v.4h.3v-.4zM223.5 85.4v.4h1.4v-.4zM225.2 85.4v.4h.2v-.4zM225.7 85.4v.4h.3v-.4zM226.3 85.4v.4h1.4v-.4zM228 85.4v.4h.3v-.4zM228.6 85.4v.4h.2v-.4zM229.1 85.4v.4h1.4v-.4zM230.8 85.4v.4h.3v-.4zM231.4 85.4v.4h.2v-.4zM231.9 85.4v.4h1.4v-.4zM233.6 85.4v.4h.3v-.4zM234.2 85.4v.4h.3v-.4zM234.8 85.4v.4h1.4v-.4zM236.5 85.4v.4h.3v-.4zM237 85.4v.4h.3v-.4zM237.6 85.4v.4h1.4v-.4zM239.3 85.4v.4h.3v-.4zM239.9 85.4v.4h.3v-.4zM240.4 85.4v.4h1.5v-.4zM242.1 85.4v.4h.3v-.4zM242.7 85.4v.4h.3v-.4z"/>
<path d="M243.1 85.5v1.5h.3v-1.4v-.1zM243.1 87.3v.3h.3v-.3zM243.1 87.8v.3h.3v-.3zM243.1 88.4v1.4h.3v-1.4zM243.1 90.1v.3h.3v-.3zM243.1 90.7v.3h.3v-.3zM243.1 91.2v1.5h.3v-1.5zM243.1 93v.2h.3v-.2zM243.1 93.5v.3h.3v-.3zM243.1 94.1v1.4h.3v-1.4zM243.1 95.8v.3h.3v-.3zM243.1 96.4v.2h.3v-.2zM243.1 96.9v1.4h.3v-1.4zM243.1 98.6v.3h.3v-.3zM243.1 99.1v.3h.3v-.3zM243.1 99.7v1.4h.3v-1.4zM243.1 101.4v.3h.3v-.3zM243.1 102v.3h.3v-.3zM243.1 102.6v1.4h.3v-1.4zM243.1 104.3v.2h.3v-.2zM243.1 104.8v.3h.3v-.3zM243.1 105.4v1.4h.3v-1.4zM243.1 107.1v.3h.3v-.3zM243.1 107.7v.2h.3v-.2zM243.1 108.2v1.4h.3v-1.4zM243.1 109.9v.3h.3v-.3zM243.1 110.5v.2h.3v-.2zM243.1 111v1.5h.3v-1.5zM243.1 112.7v.3h.3v-.3zM243.1 113.3v.3h.3v-.3zM243.1 113.9v1.4h.3v-1.4zM243.1 115.6v.3h.3v-.3zM243.1 116.1v.3h.3v-.3zM243.1 116.7v1.4h.3v-1.4zM243.1 118.4v.3h.3v-.3zM243.1 119v.3h.3v-.3zM243.1 119.5v1.4h.3v-1.4zM243.1 121.2v.3h.3v-.3zM243.1 121.8v.3h.3v-.3z"/>
<path d="M53.6 122.2v.3l.2 .1h1.4v-.4zM55.5 122.2v.4h.3v-.4zM56 122.2v.4h.3v-.4zM56.6 122.2v.4h1.4v-.4zM58.3 122.2v.4h.2v-.4zM58.8 122.2v.4h.3v-.4zM59.4 122.2v.4h1.4v-.4zM61.1 122.2v.4h.3v-.4zM61.7 122.2v.4h.3v-.4zM62.2 122.2v.4h1.5v-.4zM63.9 122.2v.4h.3v-.4zM64.5 122.2v.4h.3v-.4zM65.1 122.2v.4h1.4v-.4zM66.8 122.2v.4h.3v-.4zM67.4 122.2v.4h.2v-.4zM67.9 122.2v.4h1.4v-.4zM69.6 122.2v.4h.3v-.4zM70.1 122.2v.4h.3v-.4zM70.7 122.2v.4h1.4v-.4zM72.4 122.2v.4h.3v-.4zM73 122.2v.4h.3v-.4zM73.6 122.2v.4h1.4v-.4zM75.3 122.2v.4h.2v-.4zM75.8 122.2v.4h.3v-.4zM76.4 122.2v.4h1.4v-.4zM78.1 122.2v.4h.3v-.4zM78.7 122.2v.4h.2v-.4zM79.2 122.2v.4h1.4v-.4zM80.9 122.2v.4h.3v-.4zM81.5 122.2v.4h.2v-.4zM82 122.2v.4h1.4v-.4zM83.7 122.2v.4h.3v-.4zM84.3 122.2v.4h.3v-.4zM84.9 122.2v.4h1.4v-.4zM86.6 122.2v.4h.3v-.4zM87.1 122.2v.4h.3v-.4z"/>
<path d="M107.4 122.2v.3l.1 .1h1.4v-.4zM109.2 122.2v.4h.3v-.4zM109.8 122.2v.4h.2v-.4zM110.3 122.2v.4h1.4v-.4zM112 122.2v.4h.3v-.4zM112.6 122.2v.4h.3v-.4zM113.2 122.2v.4h1.4v-.4zM114.9 122.2v.4h.2v-.4zM115.4 122.2v.4h.3v-.4zM116 122.2v.4h1.4v-.4zM117.7 122.2v.4h.2v-.4zM118.2 122.2v.4h.3v-.4zM118.8 122.2v.4h1.4v-.4zM120.5 122.2v.4h.3v-.4zM121.1 122.2v.4h.3v-.4zM121.6 122.2v.4h1.5v-.4zM123.3 122.2v.4h.3v-.4zM123.9 122.2v.4h.3v-.4zM124.5 122.2v.4h1.4v-.4zM126.2 122.2v.4h.2v-.4zM126.7 122.2v.4h.3v-.4zM127.3 122.2v.4h1.4v-.4zM129 122.2v.4h.3v-.4zM129.5 122.2v.4h.3v-.4zM130.1 122.2v.4h1.4v-.4zM131.8 122.2v.4h.3v-.4zM132.4 122.2v.4h.3v-.4zM133 122.2v.4h1.4v-.4zM134.7 122.2v.4h.2v-.4zM135.2 122.2v.4h.3v-.4zM135.8 122.2v.4h1.4v-.4zM137.5 122.2v.4h.3v-.4zM138 122.2v.4h.3v-.4zM138.6 122.2v.4h1.4v-.4zM140.3 122.2v.4h.3v-.4zM140.9 122.2v.4h.2v-.4z"/>
<path d="M161.1 122.2v.3l.1 .1h1.4v-.4zM162.9 122.2v.4h.3v-.4zM163.5 122.2v.4h.3v-.4zM164 122.2v.4h1.5v-.4zM165.8 122.2v.4h.2v-.4zM166.3 122.2v.4h.3v-.4zM166.9 122.2v.4h1.4v-.4zM168.6 122.2v.4h.3v-.4zM169.2 122.2v.4h.2v-.4zM169.7 122.2v.4h1.5v-.4zM171.4 122.2v.4h.3v-.4zM172 122.2v.4h.3v-.4zM172.6 122.2v.4h1.3v-.4zM174.2 122.2v.4h.3v-.4zM174.8 122.2v.4h.3v-.4zM175.4 122.2v.4h1.4v-.4zM177.1 122.2v.4h.2v-.4zM177.6 122.2v.4h.3v-.4zM178.2 122.2v.4h1.4v-.4zM179.9 122.2v.4h.3v-.4zM180.5 122.2v.4h.3v-.4zM181 122.2v.4h1.5v-.4zM182.7 122.2v.4h.3v-.4zM183.3 122.2v.4h.3v-.4zM183.9 122.2v.4h1.4v-.4zM185.5 122.2v.4h.3v-.4zM186.1 122.2v.4h.3v-.4zM186.7 122.2v.4h1.4v-.4zM188.4 122.2v.4h.3v-.4zM188.9 122.2v.4h.3v-.4zM189.5 122.2v.4h1.4v-.4zM191.2 122.2v.4h.3v-.4zM191.8 122.2v.4h.3v-.4z"/>
<path d="M212 122.2v.3l.1 .1h1.5v-.4zM213.8 122.2v.4h.3v-.4zM214.4 122.2v.4h.3v-.4zM215 122.2v.4h1.4v-.4zM216.7 122.2v.4h.3v-.4zM217.3 122.2v.4h.2v-.4zM217.8 122.2v.4h1.4v-.4zM219.5 122.2v.4h.3v-.4zM220 122.2v.4h.3v-.4zM220.6 122.2v.4h1.4v-.4zM222.3 122.2v.4h.3v-.4zM222.9 122.2v.4h.3v-.4zM223.5 122.2v.4h1.4v-.4zM225.2 122.2v.4h.2v-.4zM225.7 122.2v.4h.3v-.4zM226.3 122.2v.4h1.4v-.4zM228 122.2v.4h.3v-.4zM228.6 122.2v.4h.2v-.4zM229.1 122.2v.4h1.4v-.4zM230.8 122.2v.4h.3v-.4zM231.4 122.2v.4h.2v-.4zM231.9 122.2v.4h1.4v-.4zM233.6 122.2v.4h.3v-.4zM234.2 122.2v.4h.3v-.4zM234.8 122.2v.4h1.4v-.4zM236.5 122.2v.4h.3v-.4zM237 122.2v.4h.3v-.4zM237.6 122.2v.4h1.4v-.4zM239.3 122.2v.4h.3v-.4zM239.9 122.2v.4h.3v-.4zM240.4 122.2v.4h1.5v-.4zM242.1 122.2v.4h.3v-.4zM242.7 122.2v.4h.3v-.4z"/>
</g>
<g font-size="2.6">
<text x="69.7" y="102">M</text>
<text x="123.4" y="102">M</text>
<text x="177.2" y="102">M</text>
<text x="228.1" y="102">M</text>
</g>
<g font-size="2.2">
<text x="6.7" y="27">=PWR+MTR-12V</text>
<text x="144.6" y="49.7">K2</text>
<text x="26.2" y="57">Arduino Relais Board nr.1</text>
<text x="43.1" y="59.6">Page 10</text>
<text x="62.2" y="103.4">M1</text>
<text x="115.9" y="103.4">M2</text>
<text x="169.7" y="103.4">M3</text>
<text x="220.6" y="103.4">M4</text>
<text x="39.6" y="121.9">Farm layer 1:</text>
<text x="93.3" y="121.9">Farm layer 2:</text>
<text x="147.1" y="121.9">Farm layer 3:</text>
<text x="198" y="121.9">Farm layer 4:</text>
<text x=".5" y="174.1">=PWR+MTR-N</text>
<text x=".7" y="198">20</text>
<text x="293.9" y="198">22</text>
<text x="71.4" y="201.5">EPLAN</text>
<text x="130.8" y="201.5">EPLAN Software &amp; Service</text>
<text x="163.4" y="201.5">Fan's</text>
<text x="71.4" y="206.5">Projectsjabloon met coderingsstructuur volgens IEC-Norm: paginastructuur met groep en inbouwplaats</text>
<text x="130.8" y="204.2">GmbH &amp; Co. KG</text>
</g>
<g font-size="1.8">
<text x="262.3" y="203.7">+ ESK</text>
<text x="262.3" y="200.8">= HFD</text>
</g>
<g font-size="1.6">
<text x="5.6" y="26.8">/</text>
<text x="150.3" y="46.6">2</text>
<text x="150.3" y="52.2">3</text>
<text x="71.1" y="97.2">1</text>
<text x="124.8" y="97.2">1</text>
<text x="178.6" y="97.2">1</text>
<text x="229.5" y="97.2">1</text>
<text x="71.1" y="109.1">2</text>
<text x="124.8" y="109.1">2</text>
<text x="178.6" y="109.1">2</text>
<text x="229.5" y="109.1">2</text>
<text x="230.1" y="175.1">1</text>
<text x="43.1" y="203.7">Bew.</text>
<text x="43.1" y="200.8">Datum</text>
<text x="51.6" y="203.7">TOMMY</text>
<text x="51.6" y="200.8">29-6-2020</text>
<text x=".7" y="209.3">Wijziging</text>
<text x="14.9" y="209.3">Datum</text>
<text x="29" y="209.3">Naam</text>
<text x="43.1" y="209.3">Oorspr</text>
<text x="43.1" y="206.5">Gecontr</text>
<text x="71.4" y="209.3">Vervanging van</text>
<text x="101.1" y="209.3">Vervangen door</text>
<text x="234.8" y="206.5">IEC_tpl001</text>
<text x="283.5" y="206.5">Blad</text>
<text x="283.5" y="209.3">Pagina</text>
<text x="291.2" y="209.3">4 / 6</text>
<text x="294.6" y="206.5">21</text>
</g>
<g font-size="1.3">
<text x="14.5" y="2.5">0</text>
<text x="44.2" y="2.5">1</text>
<text x="73.9" y="2.5">2</text>
<text x="103.6" y="2.5">3</text>
<text x="133.3" y="2.5">4</text>
<text x="163" y="2.5">5</text>
<text x="192.7" y="2.5">6</text>
<text x="222.4" y="2.5">7</text>
<text x="252.1" y="2.5">8</text>
<text x="281.8" y="2.5">9</text>
</g>
</svg>
